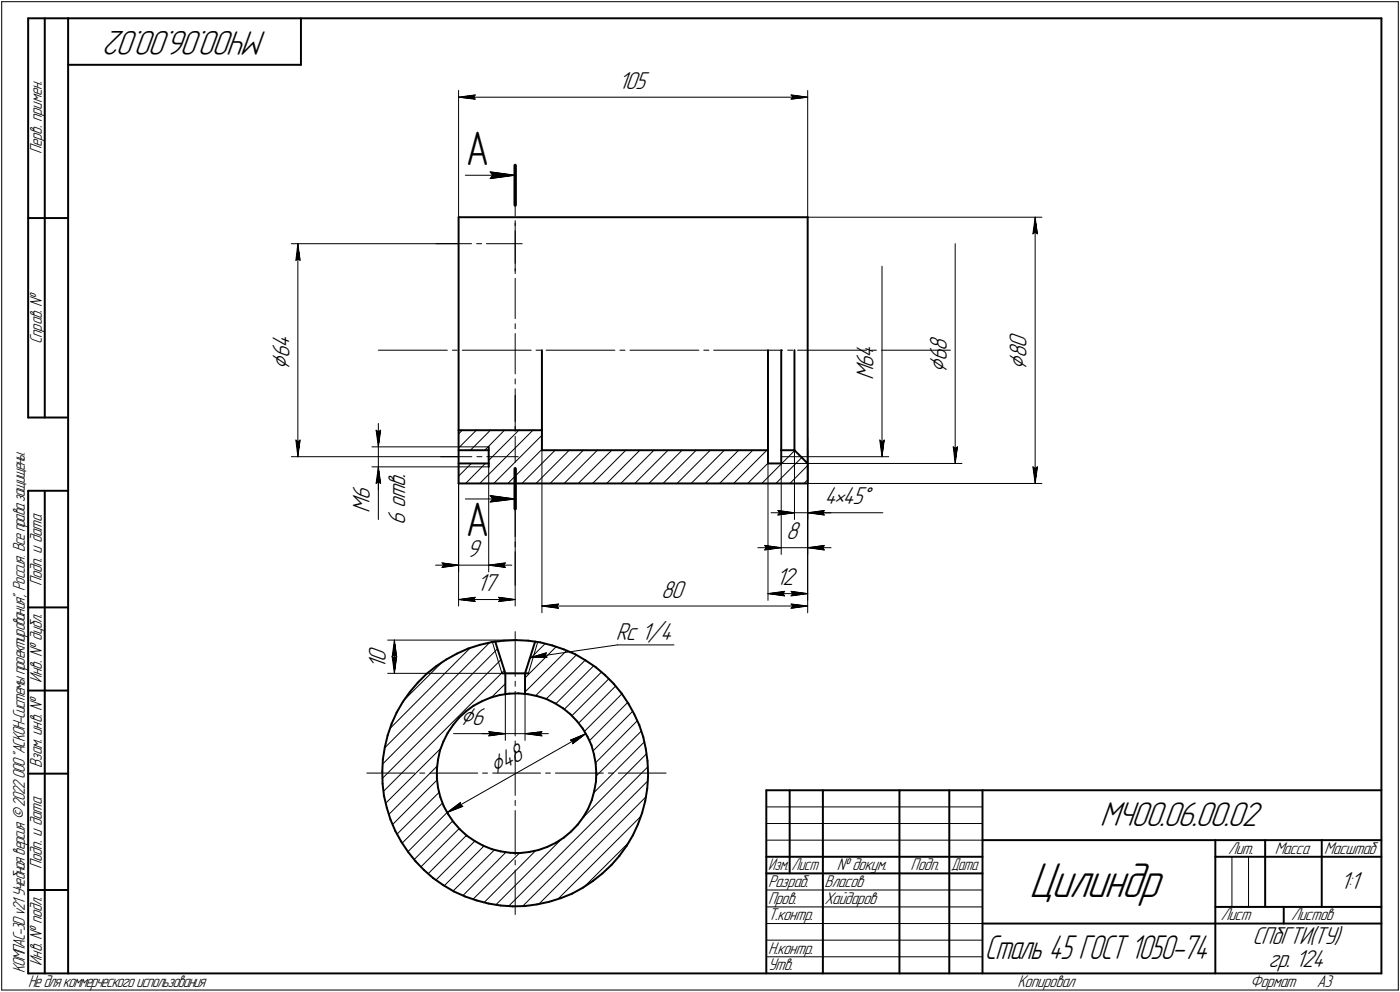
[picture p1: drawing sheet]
<svg xmlns="http://www.w3.org/2000/svg" width="421mm" height="298mm" viewBox="0 0 421 298" stroke-linecap="round" stroke-linejoin="round" font-family="sans-serif">
<g fill="none" stroke="#000" stroke-width=".3">
<path d="M.5 .5v297zM.5 .5h420zM420.5 .5v297zM137.9 29.2l5-.7zM137.9 29.2l5 .6zM137.9 29.2h105zM137.9 27.2v38.1zM142.4 29.2l.5 .6zM142.9 28.5l-.5 .7zM237.9 29.8l5-.6zM237.9 28.5l.5 .7zM237.9 28.5l5 .7z"/>
<path d="M238.4 29.2l-.5 .6zM242.9 27.2v38.1zM140 52.7h14.9zM147.4 53.7l7.5-1zM147.4 51.6l.8 1.1zM147.4 51.6l7.5 1.1zM148.2 52.7l-.8 1zM154.9 52.7v12.2zM87.6 73.2h50.3zM89 78.2l.6-.4zM89.6 73.2l.7 5zM89.6 77.8l.7 .4z"/>
<path d="M89.6 73.2l-.6 5zM89.6 73.2v64zM131.1 73.2h10.7zM143.3 73.2h1.6zM146.3 73.2h10.8zM154.9 69.3v12.1zM154.9 66.3v1.5zM154.9 67.1v12.1zM242.9 65.3h70.5zM287.3 73.2v66.1zM310.6 70.3l.7-.5zM311.3 65.3l.7 5z"/>
<path d="M311.3 69.8l.7 .5zM311.3 65.3l-.7 5zM311.3 65.3v80zM154.9 97.3v1.5zM154.9 83.7v12.1zM154.9 80.7v1.5zM265.3 80v57.2zM113.8 105.2h20.7zM136.1 105.2h1.4zM139 105.2h20.8zM154.9 118.8v7.9zM154.9 116.8v12.1z"/>
<path d="M154.9 113.9v1.5zM154.9 100.2v12.2zM161.2 105.2h1.5zM164.3 105.2h20.6zM186.4 105.2h1.6zM189.5 105.2h20.6zM211.7 105.2h1.5zM214.6 105.2h20.8zM236.9 105.2h1.5zM239.9 105.2h20.7zM262.1 105.2h1.5zM265.1 105.2h20.7z"/>
<path d="M87.6 137.2h50.3zM89 132.2l.6 5zM89 132.2l.6 .6zM89.6 132.8l.7-.6zM90.3 132.2l-.7 5zM111.8 134.3h26.1zM113.1 129.3l.7 .5zM113.1 129.3l.7 5zM113.8 129.8l.7-.5zM113.8 127.3v7zM113.8 134.3v6zM114.5 129.3l-.7 5z"/>
<path d="M132.5 137.2h9.4zM137.9 134.3h9.1zM137.9 134.6l5.4-5.3zM137.9 130.4l1.1-1.1zM141.5 135.3l6-6zM143.4 137.2h1.5zM146 139.3l-6 6zM146.4 137.2h9.5zM147 138.3l9-9zM147 139.3v32.6zM151.7 129.3l-5.9 6zM154.9 131.1v7.8z"/>
<path d="M154.9 128.1v1.5zM163 135.3v48.8zM231 137.2v43.2zM234.9 137.2h6.1zM234.9 139.3h54.4zM234.9 139.3v27.3zM238.9 135.3v20.8zM241 137.2h26.3zM242.9 139.9l-5.3 5.4zM242.9 131.6v52.5zM242.9 139.3v41.1zM242.9 139.3v27.3z"/>
<path d="M242.9 135.2v20.9zM264.6 132.2l.7 5zM264.6 132.2l.7 .6zM265.3 132.8l.6-.6zM265.9 132.2l-.6 5zM286.7 134.3l.6 5zM286.7 134.3l.6 .5zM287.3 134.8l.7-.5zM288 134.3l-.7 5zM111.8 140.3h26.1zM113.1 145.3l.7-.5zM113.8 140.3l-.7 5z"/>
<path d="M113.8 144.8l.7 .5zM113.8 140.3l.7 5zM113.8 140.3v6.9zM113.8 140.3v15.8zM137.9 140.3h9.1zM137.9 143.1l3.8-3.8zM137.9 145.3v36.8zM137.9 140.3v31.6zM140 149.9h14.9zM144.3 145.3l16-16zM147.4 150.9l7.5-1zM147.4 148.9l.8 1z"/>
<path d="M147.4 148.9l7.5 1zM148.2 149.9l-.8 1zM148.5 145.3l14.5-14.5zM152.7 145.3l10.3-10.3zM154.9 143.4v7.8zM154.9 140.5v1.4zM154.9 151.2v10.1zM154.9 145.3v36.8zM157 145.3l10-10zM161.2 145.3l10-10zM165.4 145.3l10-10zM169.7 145.3l10-10z"/>
<path d="M173.9 145.3l10.1-10zM178.2 145.3l10-10zM182.5 145.3l9.9-10zM186.7 145.3l10-10zM190.9 145.3l10-10zM195.2 145.3l9.9-10zM199.4 145.3l10-10zM203.6 145.3l10-10zM207.9 145.3l9.9-10zM212.1 145.3l10.1-10zM216.4 145.3l10-10zM220.6 145.3l10-10z"/>
<path d="M224.9 145.3l6.1-6.1zM229.1 145.3l9.9-9.9zM231.9 154.1h7zM233.3 145.3l7.8-7.8zM233.9 153.4l5 .7zM233.9 153.4l.5 .7zM233.9 154.8l5-.7zM234.4 154.1l-.5 .7zM238.9 154.1h4zM241.8 145.3l1.1-1.1zM242.9 145.3h70.5zM242.9 154.1l5 .7z"/>
<path d="M242.9 154.1l5-.7zM242.9 154.1h7zM242.9 154.1h22.6zM247.5 154.1l.4 .7zM247.9 153.4l-.4 .7zM310.6 140.3l.7 5zM310.6 140.3l.7 .5zM311.3 140.8l.7-.5zM312 140.3l-.7 5zM131 169.8h6.9zM132.9 169.2l5 .6zM132.9 169.2l.5 .6z"/>
<path d="M132.9 170.5l5-.7zM133.4 169.8l-.5 .7zM137.9 169.8h9.1zM142.9 179.5l-.5 .7zM147 169.8l5 .7zM147 169.8l5-.6zM147 169.8h6.9zM149.9 179.5l.6 .7zM149.9 179.5l5 .7zM151.5 169.8l.5 .7zM152 169.2l-.5 .6zM154.9 165.8v10.1z"/>
<path d="M154.9 162.8v1.5zM227.9 164.6h7zM230 163.9l4.9 .7zM230 163.9l.5 .7zM230 165.3l4.9-.7zM230.5 164.6l-.5 .7zM231 178.4l5-.7zM231 178.4l5 .7zM231 178.4h11.9zM234.9 164.6h8zM235.5 178.4l.5 .7zM236 177.7l-.5 .7z"/>
<path d="M237.9 179.1l5-.7zM237.9 177.7l.5 .7zM237.9 177.7l5 .7zM238.4 178.4l-.5 .7zM242.9 164.6l5 .7zM242.9 164.6l5-.7zM242.9 164.6h7zM247.5 164.6l.4 .7zM247.9 163.9l-.4 .7zM116.6 192.4h38.3zM117.9 197.4l.7 5zM117.9 197.4l.7 .5z"/>
<path d="M117.9 197.4l.7-.6zM118.6 197.9l.7-.5zM118.6 192.4l.7 5zM118.6 196.8l.7 .6zM118.6 192.4l-.7 5zM118.6 192.4v10zM119.3 197.4l-.7 5zM137.9 180.2l5-.7zM137.9 180.2l5 .6zM137.9 180.2h17zM141.5 194.6l-24.2 24.3zM142.4 180.2l.5 .6z"/>
<path d="M147.3 193l-31.6 31.8zM148.1 193l2.9 9.4zM149.6 195l-34.5 34.6zM149.9 180.8l5-.6zM150.5 180.2l-.6 .6zM154.9 189.8v13.5zM159.3 198.1l4.7-4.7zM159.4 197.6l4.9-1.4zM159.4 197.6l5.1-.1zM159.4 197.6l26.3-3.8zM161.7 193l-2.8 9.4zM163 182.1l5-.6z"/>
<path d="M163 182.1l5 .7zM163 182.1h79.9zM163.9 196.9l.6 .6zM164.3 196.2l-.4 .7zM167.5 182.1l.5 .7zM168 181.5l-.5 .6zM185.7 193.8h17zM237.9 182.8l5-.7zM237.9 181.5l.5 .6zM237.9 181.5l5 .6zM238.4 182.1l-.5 .7zM116.6 202.4h38.3z"/>
<path d="M121.4 210.5l11.7-11.6zM147 219.9l5 .6zM147 219.9l.4 .6zM147.8 209.5l4.2-4zM152 208.4v14.1zM154.9 204.7v1.5zM154.9 207.8v13.3zM157.9 207.9l12.5-12.4zM157.9 203.7l9.4-9.4zM157.9 208.4v14.1zM161.1 209l12.2-12.2zM163 219.9l-.5 .6z"/>
<path d="M164.3 210.1l11.7-11.7zM167.1 211.5l11.5-11.4zM169.8 213.1l11.1-11.2zM172 215.1l11.1-11.1zM174.1 217.3l11.1-11.1zM175.8 219.8l11.2-11.3zM188.8 211.1l-11.5 11.5zM191.7 216.6l-12.5 12.6zM110.3 232.3h14.4zM115 233.9l35.6-35.6zM115.3 237.8l36.3-36.3zM126.2 232.3h1.6z"/>
<path d="M129.3 232.3h14.4zM136.4 220.5h15.6zM144.9 220.5h7.1zM145.1 232.3h1.5zM147 221.1l5-.6zM147.4 220.5l-.4 .6zM148.2 232.3h14.4zM152 220.5h5.9zM154.9 222.7v1.4zM154.9 225.6v13.4zM157.9 220.5l5.1 .6zM157.9 220.5l5.1-.6z"/>
<path d="M157.9 220.5h7zM162.5 220.5l.5 .6zM164.1 232.3h1.4zM167 232.3h14.4zM171.5 222.4l.8 .4zM171.5 222.4l4.7-1.9zM172.2 223.5l4-3zM172.3 222.8l-.1 .7zM178.4 225.6l11.9-11.9zM179.3 233.2l13.6-13.5zM183 232.3h1.5zM185.9 232.3h14.4z"/>
<path d="M193.8 222.9l-15.2 15.3zM194.5 226.5l-19.2 19.3zM116 241.4l16.6-16.5zM116.9 244.8l14.6-14.6zM118 247.8l13.4-13.4zM119.4 250.7l12.7-12.6zM120.9 253.4l12.2-12.1zM122.7 255.9l11.8-11.7zM124.5 258.3l11.6-11.6zM134.5 244.2l4-3.1zM134.5 244.2l4.7-1.9zM134.5 244.2l41.7-23.7z"/>
<path d="M138.4 242l.8 .3zM138.5 241.1l-.1 .9zM152.1 256.1l-12.9 13.1zM154.9 240.5v1.6zM154.9 243.6v13.4zM154.9 258.5v1.4zM161.1 255.6l-15.6 15.7zM230.5 247.5h65zM230.5 252.5h65zM230.5 242.5h65zM370.5 257.5v15zM375.5 257.5v15z"/>
<path d="M126.6 260.5l11.5-11.5zM128.8 262.6l11.5-11.6zM131.1 264.5l11.6-11.7zM133.6 266.2l11.9-11.9zM136.3 267.7l12.4-12.3zM142.2 270.3l14-13.9zM149.1 271.9l19.7-19.7zM153 272.3l41.9-41.9zM154.9 261.5v13.3zM157.2 272.3l37.7-37.7zM162.1 271.7l32.2-32.3zM167.7 270.3l25.2-25.1z"/>
<path d="M175.7 266.5l13.4-13.3zM230.5 267.5h65zM230.5 272.5h65zM230.5 277.5h65zM.5 297.5h420zM230.5 282.5h65zM230.5 287.5h65z"/>
</g>
<g fill="none" stroke="#000" stroke-width=".59">
<path d="M8.5 5.5v120zM8.5 5.5h12zM13.5 5.5v120zM20.5 5.5v287zM20.5 5.5h395zM20.5 19.5h70zM90.5 5.5v14zM415.5 5.5v287zM8.5 65.5h12zM137.9 65.3h105zM137.9 65.3v80zM242.9 65.3v80z"/>
<path d="M163 105.2v24.1zM231 105.2v30.1zM234.9 105.2v30.1zM238.9 105.2v30.1zM8.5 125.5h12zM137.9 129.3h25.1zM137.9 135.3h9.1zM137.9 139.3h9.1zM147 134.3v6zM163 129.3v6zM163 135.3h68zM231 135.3v4z"/>
<path d="M231 139.3h3.9zM234.9 135.3v4zM234.9 135.3h4zM238.9 135.3l4 4zM8.5 147.5v145zM8.5 147.5h12zM13.5 147.5v145zM137.9 145.3h105zM8.5 182.5h12zM134.2 198.2l3.2-1.8zM137.4 196.4l3.4-1.5zM140.8 194.9l3.5-1.1z"/>
<path d="M144.3 193.8l3.6-.8zM147.9 193l3.7-.5zM148.9 192.8l3.1 9.6zM151.6 192.5l3.6-.1zM155.2 192.4l3.6 .1zM158.8 192.5l3.7 .5zM161 192.8l-3.1 9.6zM162.5 193l3.6 1zM166.1 194l3.5 1.2zM169.6 195.2l3.4 1.4zM173 196.6l3.1 1.9zM176.1 198.5l3.1 2z"/>
<path d="M8.5 207.5h12zM117.8 217.5l-1.2 3.5zM119.3 214.1l-1.5 3.4zM121.2 210.9l-1.9 3.2zM123.3 207.9l-2.1 3zM125.6 205.1l-2.3 2.8zM128.3 202.5l2.8-2.3zM128.3 202.5l-2.7 2.6zM131.1 200.2l3.1-2zM136.2 217.9l-1.6 2.4zM138 215.7l2.1-1.9zM138 215.7l-1.8 2.2z"/>
<path d="M140.1 213.8l2.3-1.7zM142.4 212.1l2.5-1.4zM144.9 210.7l2.7-1.1zM147.6 209.6l2.7-.7zM150.3 208.9l2.9-.5zM151 202.4h7.9zM152 202.4v6.2zM153.2 208.4h2.8zM156 208.4l2.8 .2zM157.9 202.4v6.1zM158.8 208.6l2.8 .6zM161.6 209.2l2.7 .9z"/>
<path d="M164.3 210.1l2.6 1.2zM166.9 211.3l2.4 1.6zM169.3 212.9l2.2 1.7zM171.5 214.6l2 2.1zM173.5 216.7l1.8 2.2zM175.3 218.9l1.4 2.5zM179.2 200.5l2.7 2.4zM181.9 202.9l2.7 2.6zM184.6 205.5l2.3 2.9zM186.9 208.4l2.1 3zM189 211.4l1.8 3.2zM190.8 214.6l1.5 3.3z"/>
<path d="M192.3 217.9l1.2 3.6zM8.5 232.5h12zM115 231.8l.1 3.7zM115.1 235.5l.4 3.7zM115.1 228.2l-.1 3.6zM115.5 239.2l.8 3.5zM115.7 224.5l-.6 3.7zM116.6 221l-.9 3.5zM131.4 231.1v2.8zM131.4 233.9l.3 2.8zM131.7 228.3l-.3 2.8zM131.7 236.7l.7 2.8z"/>
<path d="M132.3 225.5l-.6 2.8zM132.4 239.5l1 2.7zM133.3 222.8l-1 2.7zM134.6 220.3l-1.3 2.5zM176.7 221.4l1.2 2.5zM177.9 223.9l.7 2.8zM178.6 226.7l.6 2.8zM178.7 237.7l-.7 2.8zM179.2 229.5l.1 2.8zM179.2 234.9l-.5 2.8zM179.3 232.3l-.1 2.6zM193.5 221.5l.7 3.5z"/>
<path d="M194.2 225l.5 3.7zM194.6 237.1l-.5 3.6zM194.7 228.7l.2 3.6zM194.9 233.3l-.3 3.8zM194.9 232.3v1zM230.5 237.5h185zM230.5 237.5v55zM237.5 237.5v25zM247.5 237.5v55zM270.5 237.5v55zM285.5 237.5v55zM295.5 237.5v55z"/>
<path d="M116.3 242.7l1.1 3.6zM117.4 246.3l1.5 3.4zM118.9 249.7l1.7 3.2zM120.6 252.9l2.1 3zM122.7 255.9l2.3 2.9zM125 258.8l2.5 2.7zM133.4 242.2l1.4 2.5zM134.8 244.7l1.6 2.4zM136.4 247.1l1.9 2.1zM138.3 249.2l2.1 1.9zM140.4 251.1l2.3 1.6zM142.7 252.7l2.5 1.4z"/>
<path d="M145.2 254.1l2.7 1.1zM147.9 255.2l2.7 .7zM150.6 255.9l2.9 .4zM153.5 256.3l2.8 .1zM156.3 256.4l2.9-.4zM159.2 256l2.8-.6zM162 255.4l2.6-.9zM164.6 254.5l2.6-1.3zM167.2 253.2l2.4-1.5zM169.6 251.7l2.2-1.8zM173.7 247.8l-1.9 2.1zM175.4 245.5l-1.7 2.3z"/>
<path d="M176.9 243.1l-1.5 2.4zM178 240.5l-1.1 2.6zM186.3 257.2l-2.4 2.7zM188.5 254.2l-2.2 3zM190.3 251l-1.8 3.2zM191.9 247.7l-1.6 3.3zM193.1 244.3l-1.2 3.4zM194.1 240.7l-1 3.6zM230.5 257.5h65zM295.5 252.5h120zM365.5 252.5v40zM365.5 257.5h15z"/>
<path d="M380.5 252.5v20zM380.5 257.5h35zM397.5 252.5v20zM8.5 267.5h12zM127.5 261.5l2.8 2.4zM130.3 263.9l3 2.1zM133.3 266l3.2 1.9zM136.5 267.9l3.4 1.5zM139.9 269.4l3.4 1.2zM143.3 270.6l3.6 .9zM146.9 271.5l3.6 .6zM150.5 272.1l3.7 .3z"/>
<path d="M154.2 272.4l3.6-.1zM157.8 272.3l3.7-.5zM161.5 271.8l3.6-.8zM165.1 271l3.6-1.1zM168.7 269.9l3.3-1.3zM172 268.6l3.3-1.8zM175.3 266.8l3-2zM178.3 264.8l2.9-2.3zM181.2 262.5l2.7-2.6zM230.5 262.5h65zM295.5 277.5h70zM365.5 277.5h50z"/>
<path d="M365.5 272.5h50zM386.1 272.5v5zM8.5 292.5h12zM20.5 292.5h395z"/>
</g>
<g fill="#000" stroke="#000" stroke-width=".3">
<path d="M137.9 29.2h4.5zM138.7 29.3h3.8zM139.4 29.4h3.2zM140.1 29.5h2.6zM140.8 29.5h1.9zM141.6 29.6h1.2zM142.2 29.7h.7z"/>
<path d="M142.3 28.6h.6zM141.7 28.7h1.1zM141.1 28.8h1.6zM140.5 28.9h2.2zM139.9 29h2.8zM139.2 29h3.4zM138.6 29.1h3.9z"/>
<path d="M238 28.6h.6zM238.1 28.7h1.1zM238.2 28.8h1.7zM238.2 28.9h2.3zM238.3 29h2.7zM238.3 29h3.4zM238.4 29.1h3.9z"/>
<path d="M238.4 29.2h4.5zM238.4 29.3h3.8zM238.3 29.4h3.3zM238.3 29.5h2.5zM238.2 29.5h1.9zM238.1 29.6h1.3zM238 29.7h.7z"/>
<path d="M147.5 51.7h.6zM147.6 51.8h1.1zM147.7 51.9h1.7zM147.7 52h2.2zM147.7 52.1h2.9zM147.8 52.2h3.4zM147.9 52.2h3.9zM147.9 52.3h4.6zM148 52.4h5.1zM148.1 52.5h5.7zM148.2 52.6h6.1z"/>
<path d="M148.2 52.7h6.7zM148.2 52.7h6.1zM148.1 52.8h5.7zM148 52.9h5.1zM147.9 53h4.6zM147.9 53.1h3.9zM147.8 53.2h3.4zM147.7 53.3h2.9zM147.7 53.3h2.2zM147.7 53.4h1.7zM147.6 53.5h1.1zM147.5 53.6h.6z"/>
<path d="M89.4 74.7h.2zM89.4 74.8h.2zM89.4 74.8h.2zM89.4 74.9h.2zM89.4 75h.2zM89.4 75.1h.2zM89.4 75.2h.2zM89.4 75.3h.2zM89.4 75.4h.2zM89.3 75.4h.3zM89.3 75.5h.3zM89.3 75.6h.3zM89.3 75.7h.3zM89.3 75.8h.3zM89.3 75.9h.3zM89.3 75.9h.3zM89.3 76h.3zM89.2 76.1h.4zM89.2 76.2h.4zM89.2 76.3h.4zM89.2 76.4h.4zM89.2 76.5h.4zM89.2 76.5h.4zM89.2 76.6h.4zM89.2 76.7h.4zM89.2 76.8h.4zM89.2 76.9h.4zM89.2 77h.4zM89.2 77h.4zM89.2 77.1h.4zM89.2 77.2h.4zM89.2 77.3h.4zM89.2 77.4h.4zM89.2 77.5h.4zM89.1 77.6h.5zM89.1 77.6h.5zM89.1 77.7h.5zM89.1 77.8h.5zM89.1 77.9h.4zM89.1 78h.3zM89.1 78.1h.1z"/>
<path d="M89.6 73.9h.1zM89.6 74h.1zM89.6 74.1h.1zM89.6 74.2h.1zM89.6 74.3h.1zM89.6 74.3h.1zM89.6 74.4h.1zM89.6 74.5h.2zM89.6 74.6h.2zM89.6 74.7h.2zM89.6 74.8h.2zM89.6 74.8h.2zM89.6 74.9h.2zM89.6 75h.2zM89.6 75.1h.2zM89.6 75.2h.3zM89.6 75.3h.3zM89.6 75.4h.3zM89.6 75.4h.3zM89.6 75.5h.3zM89.6 75.6h.3zM89.6 75.7h.3zM89.6 75.8h.4zM89.6 75.9h.4zM89.6 75.9h.4zM89.6 76h.4zM89.6 76.1h.4zM89.6 76.2h.4zM89.6 76.3h.4zM89.6 76.4h.5zM89.6 76.5h.5zM89.6 76.5h.5zM89.6 76.6h.5zM89.6 76.7h.5zM89.6 76.8h.5zM89.6 76.9h.5zM89.6 77h.5zM89.6 77h.6zM89.6 77.1h.6zM89.6 77.2h.6zM89.6 77.3h.6zM89.6 77.4h.6zM89.6 77.5h.6zM89.6 77.6h.6zM89.6 77.6h.7zM89.6 77.7h.7zM89.6 77.8h.7zM89.7 77.9h.6zM89.9 78h.4zM90 78.1h.3z"/>
<path d="M311.1 66.5h.2zM311.1 66.6h.2zM311.1 66.7h.2zM311.1 66.8h.2zM311.1 66.9h.2zM311.1 67h.2zM311.1 67.1h.2zM311.1 67.1h.2zM311.1 67.2h.2zM311.1 67.3h.2zM311.1 67.4h.2zM311.1 67.5h.2zM311.1 67.6h.2zM311.1 67.6h.2zM311.1 67.7h.2zM311 67.8h.3zM311 67.9h.3zM311 68h.3zM311 68.1h.3zM311 68.2h.3zM311 68.2h.3zM311 68.3h.3zM310.9 68.4h.4zM310.9 68.5h.4zM310.9 68.6h.4zM310.9 68.7h.4zM310.9 68.7h.4zM310.9 68.8h.4zM310.9 68.9h.4zM310.9 69h.4zM310.8 69.1h.5zM310.8 69.2h.5zM310.8 69.3h.5zM310.8 69.3h.5zM310.8 69.4h.5zM310.8 69.5h.5zM310.8 69.6h.5zM310.7 69.7h.6zM310.7 69.8h.6zM310.7 69.8h.5zM310.7 69.9h.4zM310.7 70h.3zM310.7 70.1h.2z"/>
<path d="M311.3 66h.2zM311.3 66h.2zM311.3 66.1h.2zM311.3 66.2h.2zM311.3 66.3h.2zM311.3 66.4h.2zM311.3 66.5h.2zM311.3 66.5h.3zM311.3 66.6h.3zM311.3 66.7h.3zM311.3 66.8h.3zM311.3 66.9h.3zM311.3 67h.3zM311.3 67.1h.3zM311.3 67.1h.3zM311.3 67.2h.4zM311.3 67.3h.4zM311.3 67.4h.4zM311.3 67.5h.4zM311.3 67.6h.4zM311.3 67.6h.4zM311.3 67.7h.4zM311.3 67.8h.4zM311.3 67.9h.4zM311.3 68h.4zM311.3 68.1h.4zM311.3 68.2h.4zM311.3 68.2h.4zM311.3 68.3h.4zM311.3 68.4h.5zM311.3 68.5h.5zM311.3 68.6h.5zM311.3 68.7h.5zM311.3 68.7h.5zM311.3 68.8h.5zM311.3 68.9h.5zM311.3 69h.5zM311.3 69.1h.6zM311.3 69.2h.6zM311.3 69.3h.6zM311.3 69.3h.6zM311.3 69.4h.6zM311.3 69.5h.6zM311.3 69.6h.6zM311.3 69.7h.7zM311.3 69.8h.7zM311.5 69.8h.5zM311.6 69.9h.4zM311.7 70h.3zM311.8 70.1h.2z"/>
<path d="M89.1 132.4h.1zM89.1 132.5h.2zM89.1 132.6h.3zM89.1 132.7h.4zM89.1 132.8h.5zM89.1 132.8h.5zM89.1 132.9h.5zM89.2 133h.4zM89.2 133.1h.4zM89.2 133.2h.4zM89.2 133.3h.4zM89.2 133.3h.4zM89.2 133.4h.4zM89.2 133.5h.4zM89.2 133.6h.4zM89.2 133.7h.4zM89.2 133.8h.4zM89.2 133.9h.4zM89.2 133.9h.4zM89.2 134h.4zM89.2 134.1h.4zM89.2 134.2h.4zM89.2 134.3h.4zM89.2 134.4h.4zM89.3 134.5h.3zM89.3 134.5h.3zM89.3 134.6h.3zM89.3 134.7h.3zM89.3 134.8h.3zM89.3 134.9h.3zM89.3 135h.3zM89.3 135h.3zM89.4 135.1h.2zM89.4 135.2h.2zM89.4 135.3h.2zM89.4 135.4h.2zM89.4 135.5h.2zM89.4 135.6h.2zM89.4 135.6h.2zM89.4 135.7h.2zM89.4 135.8h.2z"/>
<path d="M90.1 132.4h.2zM89.9 132.5h.4zM89.8 132.6h.5zM89.7 132.7h.6zM89.6 132.8h.7zM89.6 132.8h.7zM89.6 132.9h.6zM89.6 133h.6zM89.6 133.1h.6zM89.6 133.2h.6zM89.6 133.3h.6zM89.6 133.3h.6zM89.6 133.4h.6zM89.6 133.5h.5zM89.6 133.6h.5zM89.6 133.7h.5zM89.6 133.8h.5zM89.6 133.9h.5zM89.6 133.9h.5zM89.6 134h.5zM89.6 134.1h.5zM89.6 134.2h.4zM89.6 134.3h.4zM89.6 134.4h.4zM89.6 134.5h.4zM89.6 134.5h.4zM89.6 134.6h.4zM89.6 134.7h.4zM89.6 134.8h.3zM89.6 134.9h.3zM89.6 135h.3zM89.6 135h.3zM89.6 135.1h.3zM89.6 135.2h.3zM89.6 135.3h.3zM89.6 135.4h.2zM89.6 135.5h.2zM89.6 135.6h.2zM89.6 135.6h.2zM89.6 135.7h.2zM89.6 135.8h.2zM89.6 135.9h.2zM89.6 136h.2zM89.6 136.1h.1zM89.6 136.1h.1zM89.6 136.2h.1zM89.6 136.3h.1zM89.6 136.4h.1zM89.6 136.5h.1zM89.6 136.6h.1z"/>
<path d="M113.2 129.5h.2zM113.2 129.5h.3zM113.2 129.6h.4zM113.2 129.7h.5zM113.2 129.8h.6zM113.2 129.9h.6zM113.3 130h.5zM113.3 130h.5zM113.3 130.1h.5zM113.3 130.2h.5zM113.3 130.3h.5zM113.3 130.4h.5zM113.3 130.5h.5zM113.4 130.6h.4zM113.4 130.6h.4zM113.4 130.7h.4zM113.4 130.8h.4zM113.4 130.9h.4zM113.4 131h.4zM113.4 131.1h.4zM113.4 131.1h.4zM113.5 131.2h.3zM113.5 131.3h.3zM113.5 131.4h.3zM113.5 131.5h.3zM113.5 131.6h.3zM113.5 131.7h.3zM113.5 131.7h.3zM113.5 131.8h.3zM113.5 131.9h.3zM113.5 132h.3zM113.5 132.1h.3zM113.5 132.2h.3zM113.5 132.2h.3zM113.5 132.3h.3zM113.6 132.4h.2zM113.6 132.5h.2zM113.6 132.6h.2zM113.6 132.7h.2zM113.6 132.8h.2zM113.6 132.8h.2zM113.6 132.9h.2zM113.6 133h.2z"/>
<path d="M114.3 129.5h.2zM114.1 129.5h.4zM114 129.6h.5zM114 129.7h.5zM113.8 129.8h.7zM113.8 129.9h.7zM113.8 130h.6zM113.8 130h.6zM113.8 130.1h.6zM113.8 130.2h.6zM113.8 130.3h.6zM113.8 130.4h.6zM113.8 130.5h.6zM113.8 130.6h.5zM113.8 130.6h.5zM113.8 130.7h.5zM113.8 130.8h.5zM113.8 130.9h.5zM113.8 131h.5zM113.8 131.1h.5zM113.8 131.1h.5zM113.8 131.2h.4zM113.8 131.3h.4zM113.8 131.4h.4zM113.8 131.5h.4zM113.8 131.6h.4zM113.8 131.7h.4zM113.8 131.7h.4zM113.8 131.8h.3zM113.8 131.9h.3zM113.8 132h.3zM113.8 132.1h.3zM113.8 132.2h.3zM113.8 132.2h.3zM113.8 132.3h.3zM113.8 132.4h.2zM113.8 132.5h.2zM113.8 132.6h.2zM113.8 132.7h.2zM113.8 132.8h.2zM113.8 132.8h.2zM113.8 132.9h.2zM113.8 133h.2zM113.8 133.1h.2zM113.8 133.2h.2zM113.8 133.3h.2zM113.8 133.3h.2zM113.8 133.4h.2zM113.8 133.5h.2zM113.8 133.6h.2z"/>
<path d="M264.7 132.4h.1zM264.7 132.5h.2zM264.7 132.6h.4zM264.7 132.7h.5zM264.7 132.8h.6zM264.7 132.8h.6zM264.8 132.9h.5zM264.8 133h.5zM264.8 133.1h.5zM264.8 133.2h.5zM264.8 133.3h.5zM264.8 133.3h.5zM264.8 133.4h.5zM264.8 133.5h.5zM264.8 133.6h.5zM264.8 133.7h.5zM264.8 133.8h.5zM264.8 133.9h.5zM264.8 133.9h.5zM264.8 134h.5zM264.8 134.1h.5zM264.9 134.2h.4zM264.9 134.3h.4zM264.9 134.4h.4zM264.9 134.5h.4zM264.9 134.5h.4zM264.9 134.6h.4zM264.9 134.7h.4zM265 134.8h.3zM265 134.9h.3zM265 135h.3zM265 135h.3zM265 135.1h.3zM265 135.2h.3zM265 135.3h.3zM265.1 135.4h.2zM265.1 135.5h.2zM265.1 135.6h.2zM265.1 135.6h.2zM265.1 135.7h.2zM265.1 135.8h.2zM265.1 135.9h.2zM265.1 136h.2z"/>
<path d="M265.8 132.4h.1zM265.6 132.5h.3zM265.5 132.6h.4zM265.4 132.7h.5zM265.3 132.8h.6zM265.3 132.8h.6zM265.3 132.9h.6zM265.3 133h.6zM265.3 133.1h.6zM265.3 133.2h.6zM265.3 133.3h.6zM265.3 133.3h.6zM265.3 133.4h.6zM265.3 133.5h.5zM265.3 133.6h.5zM265.3 133.7h.5zM265.3 133.8h.5zM265.3 133.9h.5zM265.3 133.9h.5zM265.3 134h.5zM265.3 134.1h.5zM265.3 134.2h.4zM265.3 134.3h.4zM265.3 134.4h.4zM265.3 134.5h.4zM265.3 134.5h.4zM265.3 134.6h.4zM265.3 134.7h.4zM265.3 134.8h.3zM265.3 134.9h.3zM265.3 135h.3zM265.3 135h.3zM265.3 135.1h.3zM265.3 135.2h.3zM265.3 135.3h.3zM265.3 135.4h.2zM265.3 135.5h.2zM265.3 135.6h.2zM265.3 135.6h.2zM265.3 135.7h.2zM265.3 135.8h.2zM265.3 135.9h.2zM265.3 136h.2zM265.3 136.1h.1zM265.3 136.1h.1zM265.3 136.2h.1zM265.3 136.3h.1zM265.3 136.4h.1zM265.3 136.5h.1zM265.3 136.6h.1z"/>
<path d="M286.8 134.5h.1zM286.8 134.5h.2zM286.8 134.6h.3zM286.8 134.7h.4zM286.8 134.8h.5zM286.8 134.9h.5zM286.8 135h.5zM286.9 135h.4zM286.9 135.1h.4zM286.9 135.2h.4zM286.9 135.3h.4zM286.9 135.4h.4zM286.9 135.5h.4zM286.9 135.6h.4zM286.9 135.6h.4zM286.9 135.7h.4zM286.9 135.8h.4zM286.9 135.9h.4zM286.9 136h.4zM286.9 136.1h.4zM286.9 136.1h.4zM286.9 136.2h.4zM286.9 136.3h.4zM286.9 136.4h.4zM287 136.5h.3zM287 136.6h.3zM287 136.7h.3zM287 136.7h.3zM287 136.8h.3zM287 136.9h.3zM287 137h.3zM287 137.1h.3zM287.1 137.2h.2zM287.1 137.2h.2zM287.1 137.3h.2zM287.1 137.4h.2zM287.1 137.5h.2zM287.1 137.6h.2zM287.1 137.7h.2zM287.1 137.8h.2zM287.1 137.8h.2z"/>
<path d="M287.8 134.5h.2zM287.6 134.5h.4zM287.5 134.6h.5zM287.4 134.7h.6zM287.3 134.8h.7zM287.3 134.9h.7zM287.3 135h.6zM287.3 135h.6zM287.3 135.1h.6zM287.3 135.2h.6zM287.3 135.3h.6zM287.3 135.4h.6zM287.3 135.5h.6zM287.3 135.6h.5zM287.3 135.6h.5zM287.3 135.7h.5zM287.3 135.8h.5zM287.3 135.9h.5zM287.3 136h.5zM287.3 136.1h.5zM287.3 136.1h.5zM287.3 136.2h.4zM287.3 136.3h.4zM287.3 136.4h.4zM287.3 136.5h.4zM287.3 136.6h.4zM287.3 136.7h.4zM287.3 136.7h.4zM287.3 136.8h.3zM287.3 136.9h.3zM287.3 137h.3zM287.3 137.1h.3zM287.3 137.2h.3zM287.3 137.2h.3zM287.3 137.3h.3zM287.3 137.4h.2zM287.3 137.5h.2zM287.3 137.6h.2zM287.3 137.7h.2zM287.3 137.8h.2zM287.3 137.8h.2zM287.3 137.9h.2zM287.3 138h.2zM287.3 138.1h.1zM287.3 138.2h.1zM287.3 138.3h.1zM287.3 138.3h.1zM287.3 138.4h.1zM287.3 138.5h.1zM287.3 138.6h.1z"/>
<path d="M113.6 141.6h.2zM113.6 141.6h.2zM113.6 141.7h.2zM113.6 141.8h.2zM113.6 141.9h.2zM113.6 142h.2zM113.6 142.1h.2zM113.6 142.2h.2zM113.5 142.2h.3zM113.5 142.3h.3zM113.5 142.4h.3zM113.5 142.5h.3zM113.5 142.6h.3zM113.5 142.7h.3zM113.5 142.7h.3zM113.5 142.8h.3zM113.5 142.9h.3zM113.5 143h.3zM113.5 143.1h.3zM113.5 143.2h.3zM113.5 143.3h.3zM113.5 143.3h.3zM113.4 143.4h.4zM113.4 143.5h.4zM113.4 143.6h.4zM113.4 143.7h.4zM113.4 143.8h.4zM113.4 143.8h.4zM113.4 143.9h.4zM113.4 144h.4zM113.3 144.1h.5zM113.3 144.2h.5zM113.3 144.3h.5zM113.3 144.4h.5zM113.3 144.4h.5zM113.3 144.5h.5zM113.3 144.6h.5zM113.2 144.7h.6zM113.2 144.8h.6zM113.2 144.9h.5zM113.2 144.9h.4zM113.2 145h.3zM113.2 145.1h.2z"/>
<path d="M113.8 141h.2zM113.8 141.1h.2zM113.8 141.1h.2zM113.8 141.2h.2zM113.8 141.3h.2zM113.8 141.4h.2zM113.8 141.5h.2zM113.8 141.6h.2zM113.8 141.6h.2zM113.8 141.7h.2zM113.8 141.8h.2zM113.8 141.9h.2zM113.8 142h.2zM113.8 142.1h.2zM113.8 142.2h.2zM113.8 142.2h.3zM113.8 142.3h.3zM113.8 142.4h.3zM113.8 142.5h.3zM113.8 142.6h.3zM113.8 142.7h.3zM113.8 142.7h.3zM113.8 142.8h.4zM113.8 142.9h.4zM113.8 143h.4zM113.8 143.1h.4zM113.8 143.2h.4zM113.8 143.3h.4zM113.8 143.3h.4zM113.8 143.4h.5zM113.8 143.5h.5zM113.8 143.6h.5zM113.8 143.7h.5zM113.8 143.8h.5zM113.8 143.8h.5zM113.8 143.9h.5zM113.8 144h.5zM113.8 144.1h.6zM113.8 144.2h.6zM113.8 144.3h.6zM113.8 144.4h.6zM113.8 144.4h.6zM113.8 144.5h.6zM113.8 144.6h.6zM113.8 144.7h.7zM113.8 144.8h.7zM114 144.9h.5zM114 144.9h.5zM114.1 145h.4zM114.3 145.1h.2z"/>
<path d="M147.5 149h.6zM147.6 149.1h1.1zM147.7 149.2h1.7zM147.7 149.3h2.2zM147.7 149.4h2.9zM147.8 149.4h3.4zM147.9 149.5h3.9zM147.9 149.6h4.6zM148 149.7h5.1zM148.1 149.8h5.7zM148.2 149.9h6.1z"/>
<path d="M148.2 149.9h6.7zM148.2 150h6.1zM148.1 150.1h5.5zM148 150.2h4.9zM147.9 150.3h4.3zM147.8 150.4h3.8zM147.8 150.5h3.1zM147.7 150.5h2.5zM147.7 150.6h1.8zM147.6 150.7h1.2zM147.5 150.8h.7z"/>
<path d="M234 153.5h.6zM234.1 153.6h1.1zM234.2 153.7h1.7zM234.2 153.8h2.3zM234.3 153.8h2.8zM234.4 153.9h3.3zM234.4 154h3.9z"/>
<path d="M234.4 154.1h4.5zM234.4 154.2h3.9zM234.4 154.3h3.3zM234.3 154.3h2.8zM234.2 154.4h2.3zM234.2 154.5h1.7zM234.1 154.6h1.1zM234 154.7h.6z"/>
<path d="M242.9 154.1h4.6zM243.6 154.2h4zM244.2 154.3h3.4zM244.9 154.3h2.7zM245.4 154.4h2.3zM246 154.5h1.8zM246.7 154.6h1.1zM247.3 154.7h.6z"/>
<path d="M247.3 153.5h.6zM246.7 153.6h1.1zM246 153.7h1.8zM245.4 153.8h2.3zM244.9 153.8h2.7zM244.2 153.9h3.4zM243.6 154h4z"/>
<path d="M310.7 140.5h.2zM310.7 140.5h.3zM310.7 140.6h.4zM310.7 140.7h.5zM310.7 140.8h.6zM310.7 140.9h.6zM310.8 141h.5zM310.8 141.1h.5zM310.8 141.1h.5zM310.8 141.2h.5zM310.8 141.3h.5zM310.8 141.4h.5zM310.8 141.5h.5zM310.9 141.6h.4zM310.9 141.6h.4zM310.9 141.7h.4zM310.9 141.8h.4zM310.9 141.9h.4zM310.9 142h.4zM310.9 142.1h.4zM310.9 142.2h.4zM311 142.2h.3zM311 142.3h.3zM311 142.4h.3zM311 142.5h.3zM311 142.6h.3zM311 142.7h.3zM311 142.7h.3zM311.1 142.8h.2zM311.1 142.9h.2zM311.1 143h.2zM311.1 143.1h.2zM311.1 143.2h.2zM311.1 143.3h.2zM311.1 143.3h.2zM311.1 143.4h.2zM311.1 143.5h.2zM311.1 143.6h.2zM311.1 143.7h.2zM311.1 143.8h.2zM311.1 143.8h.2zM311.1 143.9h.2zM311.1 144h.2z"/>
<path d="M311.8 140.5h.2zM311.7 140.5h.3zM311.6 140.6h.4zM311.5 140.7h.5zM311.3 140.8h.7zM311.3 140.9h.7zM311.3 141h.6zM311.3 141.1h.6zM311.3 141.1h.6zM311.3 141.2h.6zM311.3 141.3h.6zM311.3 141.4h.6zM311.3 141.5h.6zM311.3 141.6h.5zM311.3 141.6h.5zM311.3 141.7h.5zM311.3 141.8h.5zM311.3 141.9h.5zM311.3 142h.5zM311.3 142.1h.5zM311.3 142.2h.5zM311.3 142.2h.4zM311.3 142.3h.4zM311.3 142.4h.4zM311.3 142.5h.4zM311.3 142.6h.4zM311.3 142.7h.4zM311.3 142.7h.4zM311.3 142.8h.4zM311.3 142.9h.4zM311.3 143h.4zM311.3 143.1h.4zM311.3 143.2h.4zM311.3 143.3h.4zM311.3 143.3h.4zM311.3 143.4h.3zM311.3 143.5h.3zM311.3 143.6h.3zM311.3 143.7h.3zM311.3 143.8h.3zM311.3 143.8h.3zM311.3 143.9h.3zM311.3 144h.3zM311.3 144.1h.2zM311.3 144.2h.2zM311.3 144.3h.2zM311.3 144.4h.2zM311.3 144.4h.2zM311.3 144.5h.2zM311.3 144.6h.2z"/>
<path d="M133 169.2h.6zM133.1 169.3h1.1zM133.2 169.4h1.7zM133.2 169.5h2.3zM133.3 169.6h2.8zM133.3 169.7h3.4zM133.4 169.8h3.9z"/>
<path d="M133.4 169.8h4.5zM133.4 169.9h3.9zM133.3 170h3.4zM133.3 170.1h2.8zM133.2 170.2h2.3zM133.2 170.3h1.7zM133.1 170.3h1.1zM133 170.4h.6z"/>
<path d="M142.3 179.6h.6zM141.7 179.7h1.1zM141.1 179.7h1.6zM140.5 179.8h2.2zM139.9 179.9h2.8zM139.2 180h3.4zM138.6 180.1h3.9z"/>
<path d="M147 169.8h4.5zM147.7 169.9h3.9zM148.3 170h3.3zM148.9 170.1h2.8zM149.5 170.2h2.2zM150.1 170.3h1.7zM150.8 170.3h1.1zM151.4 170.4h.6z"/>
<path d="M150 179.6h.6zM150.1 179.7h1.1zM150.2 179.7h1.7zM150.2 179.8h2.3zM150.3 179.9h2.8zM150.4 180h3.4zM150.5 180.1h3.8z"/>
<path d="M151.4 169.2h.6zM150.8 169.3h1.1zM150.1 169.4h1.7zM149.5 169.5h2.2zM148.9 169.6h2.8zM148.3 169.7h3.3zM147.7 169.8h3.9z"/>
<path d="M230 164h.6zM230.1 164.1h1.1zM230.2 164.2h1.7zM230.2 164.3h2.3zM230.3 164.3h2.8zM230.4 164.4h3.4zM230.5 164.5h3.9z"/>
<path d="M230.5 164.6h4.4zM230.5 164.7h3.9zM230.4 164.8h3.4zM230.3 164.8h2.8zM230.2 164.9h2.3zM230.2 165h1.7zM230.1 165.1h1.1zM230 165.2h.6z"/>
<path d="M231 178.4h4.5zM231.6 178.5h3.9zM232.2 178.6h3.4zM232.9 178.6h2.8zM233.5 178.7h2.2zM234.1 178.8h1.7zM234.8 178.9h1.1zM235.4 179h.6z"/>
<path d="M235.4 177.8h.6zM234.8 177.9h1.1zM234.1 178h1.7zM233.5 178.1h2.2zM232.9 178.1h2.8zM232.2 178.2h3.4zM231.6 178.3h3.9z"/>
<path d="M238 177.8h.6zM238.1 177.9h1.1zM238.2 178h1.7zM238.2 178.1h2.3zM238.3 178.1h2.7zM238.3 178.2h3.4zM238.4 178.3h3.9z"/>
<path d="M238.4 178.4h4.5zM238.4 178.5h3.9zM238.3 178.6h3.4zM238.3 178.6h2.7zM238.2 178.7h2.3zM238.2 178.8h1.7zM238.1 178.9h1.1zM238 179h.6z"/>
<path d="M242.9 164.6h4.6zM243.6 164.7h4zM244.2 164.8h3.4zM244.9 164.8h2.7zM245.4 164.9h2.3zM246 165h1.8zM246.7 165.1h1.1zM247.3 165.2h.6z"/>
<path d="M247.3 164h.6zM246.7 164.1h1.1zM246 164.2h1.8zM245.4 164.3h2.3zM244.9 164.3h2.7zM244.2 164.4h3.4zM243.6 164.5h4z"/>
<path d="M118 197.5h.2zM118 197.6h.3zM118 197.7h.4zM118 197.8h.5zM118 197.9h.6zM118 198h.6zM118.1 198h.5zM118.1 198.1h.5zM118.1 198.2h.5zM118.1 198.3h.5zM118.1 198.4h.5zM118.1 198.5h.5zM118.1 198.5h.5zM118.2 198.6h.4zM118.2 198.7h.4zM118.2 198.8h.4zM118.2 198.9h.4zM118.2 199h.4zM118.2 199.1h.4zM118.2 199.1h.4zM118.2 199.2h.4zM118.3 199.3h.3zM118.3 199.4h.3zM118.3 199.5h.3zM118.3 199.6h.3zM118.3 199.6h.3zM118.3 199.7h.3zM118.3 199.8h.3zM118.4 199.9h.2zM118.4 200h.2zM118.4 200.1h.2zM118.4 200.2h.2zM118.4 200.2h.2zM118.4 200.3h.2zM118.4 200.4h.2zM118.4 200.5h.2zM118.4 200.6h.2zM118.4 200.7h.2zM118.4 200.7h.2zM118.4 200.8h.2zM118.4 200.9h.2zM118.4 201h.2zM118.4 201.1h.2z"/>
<path d="M118.4 193.6h.2zM118.4 193.7h.2zM118.4 193.8h.2zM118.4 193.9h.2zM118.4 194h.2zM118.4 194.1h.2zM118.4 194.1h.2zM118.4 194.2h.2zM118.4 194.3h.2zM118.4 194.4h.2zM118.4 194.5h.2zM118.4 194.6h.2zM118.4 194.6h.2zM118.4 194.7h.2zM118.4 194.8h.2zM118.3 194.9h.3zM118.3 195h.3zM118.3 195.1h.3zM118.3 195.2h.3zM118.3 195.2h.3zM118.3 195.3h.3zM118.3 195.4h.3zM118.2 195.5h.4zM118.2 195.6h.4zM118.2 195.7h.4zM118.2 195.7h.4zM118.2 195.8h.4zM118.2 195.9h.4zM118.2 196h.4zM118.2 196.1h.4zM118.1 196.2h.5zM118.1 196.3h.5zM118.1 196.3h.5zM118.1 196.4h.5zM118.1 196.5h.5zM118.1 196.6h.5zM118.1 196.7h.5zM118 196.8h.6zM118 196.8h.6zM118 196.9h.5zM118 197h.4zM118 197.1h.3zM118 197.2h.2z"/>
<path d="M118.6 193h.2zM118.6 193.1h.2zM118.6 193.2h.2zM118.6 193.3h.2zM118.6 193.4h.2zM118.6 193.5h.2zM118.6 193.5h.2zM118.6 193.6h.3zM118.6 193.7h.3zM118.6 193.8h.3zM118.6 193.9h.3zM118.6 194h.3zM118.6 194.1h.3zM118.6 194.1h.3zM118.6 194.2h.3zM118.6 194.3h.4zM118.6 194.4h.4zM118.6 194.5h.4zM118.6 194.6h.4zM118.6 194.6h.4zM118.6 194.7h.4zM118.6 194.8h.4zM118.6 194.9h.4zM118.6 195h.4zM118.6 195.1h.4zM118.6 195.2h.4zM118.6 195.2h.4zM118.6 195.3h.4zM118.6 195.4h.4zM118.6 195.5h.5zM118.6 195.6h.5zM118.6 195.7h.5zM118.6 195.7h.5zM118.6 195.8h.5zM118.6 195.9h.5zM118.6 196h.5zM118.6 196.1h.5zM118.6 196.2h.6zM118.6 196.3h.6zM118.6 196.3h.6zM118.6 196.4h.6zM118.6 196.5h.6zM118.6 196.6h.6zM118.6 196.7h.6zM118.6 196.8h.7zM118.6 196.8h.7zM118.8 196.9h.5zM118.9 197h.4zM119 197.1h.3zM119.1 197.2h.2z"/>
<path d="M119.1 197.5h.2zM119 197.6h.3zM118.9 197.7h.4zM118.8 197.8h.5zM118.6 197.9h.7zM118.6 198h.7zM118.6 198h.6zM118.6 198.1h.6zM118.6 198.2h.6zM118.6 198.3h.6zM118.6 198.4h.6zM118.6 198.5h.6zM118.6 198.5h.6zM118.6 198.6h.5zM118.6 198.7h.5zM118.6 198.8h.5zM118.6 198.9h.5zM118.6 199h.5zM118.6 199.1h.5zM118.6 199.1h.5zM118.6 199.2h.5zM118.6 199.3h.4zM118.6 199.4h.4zM118.6 199.5h.4zM118.6 199.6h.4zM118.6 199.6h.4zM118.6 199.7h.4zM118.6 199.8h.4zM118.6 199.9h.4zM118.6 200h.4zM118.6 200.1h.4zM118.6 200.2h.4zM118.6 200.2h.4zM118.6 200.3h.4zM118.6 200.4h.4zM118.6 200.5h.3zM118.6 200.6h.3zM118.6 200.7h.3zM118.6 200.7h.3zM118.6 200.8h.3zM118.6 200.9h.3zM118.6 201h.3zM118.6 201.1h.3zM118.6 201.2h.2zM118.6 201.3h.2zM118.6 201.3h.2zM118.6 201.4h.2zM118.6 201.5h.2zM118.6 201.6h.2zM118.6 201.7h.2z"/>
<path d="M137.9 180.2h4.5zM138.7 180.3h3.8zM139.4 180.3h3.2zM140.1 180.4h2.6zM140.8 180.5h1.9zM141.6 180.6h1.2zM142.2 180.7h.7z"/>
<path d="M150.5 180.2h4.4zM150.5 180.3h3.8zM150.4 180.3h3.2zM150.3 180.4h2.5zM150.2 180.5h1.9zM150.1 180.6h1.3zM150 180.7h.7z"/>
<path d="M163 182.1h4.5zM163.7 182.2h3.9zM164.3 182.3h3.3zM164.9 182.4h2.8zM165.5 182.5h2.2zM166.1 182.5h1.7zM166.8 182.6h1.1zM167.4 182.7h.6z"/>
<path d="M163.4 197h.6zM162.8 197.1h1.3zM162.3 197.2h1.9zM161.7 197.3h2.6zM161.1 197.4h3.2zM160.6 197.4h3.8zM160 197.5h4.5z"/>
<path d="M164.1 196.3h.2zM163.8 196.3h.5zM163.5 196.4h.8zM163.2 196.5h1zM162.9 196.6h1.3zM162.6 196.7h1.5zM162.4 196.8h1.7zM162.1 196.8h1.9zM161.8 196.9h2.1zM161.5 197h1.9zM161.2 197.1h1.6zM161 197.2h1.3zM160.6 197.3h1.1zM160.4 197.4h.7zM160 197.4h.6zM159.8 197.5h.2z"/>
<path d="M167.3 181.6h.7zM166.6 181.7h1.3zM165.9 181.8h1.9zM165.2 181.9h2.5zM164.4 181.9h3.2zM163.7 182h3.9z"/>
<path d="M238 181.6h.7zM238.1 181.7h1.3zM238.2 181.8h1.9zM238.3 181.9h2.5zM238.3 181.9h3.3zM238.4 182h3.8z"/>
<path d="M238.4 182.1h4.5zM238.4 182.2h3.9zM238.3 182.3h3.4zM238.3 182.4h2.7zM238.2 182.5h2.3zM238.2 182.5h1.7zM238.1 182.6h1.1zM238 182.7h.6z"/>
<path d="M147.1 220h.6zM147.2 220h1.2zM147.2 220.1h2zM147.2 220.2h2.7zM147.3 220.3h3.3zM147.4 220.4h3.9z"/>
<path d="M162.3 220h.7zM161.5 220h1.4zM160.9 220.1h1.9zM160.1 220.2h2.6zM159.4 220.3h3.2zM158.7 220.4h3.9z"/>
<path d="M147.4 220.5h4.6zM147.4 220.6h4zM147.3 220.6h3.5zM147.3 220.7h2.8zM147.2 220.8h2.3zM147.2 220.9h1.7zM147.2 221h1.1zM147.1 221.1h.6z"/>
<path d="M157.9 220.5h4.6zM158.6 220.6h4zM159.2 220.6h3.4zM159.9 220.7h2.8zM160.4 220.8h2.3zM161.1 220.9h1.7zM161.7 221h1.2zM162.4 221.1h.6z"/>
<path d="M175.8 220.7h.1zM175.5 220.9h.2zM175.3 221h.3zM175.3 221.1h.1zM175.1 221.1h.2zM174.9 221.2h.4zM174.8 221.3h.3zM174.7 221.4h.3zM174.5 221.5h.4zM174.3 221.6h.5zM174.2 221.7h.5zM174.1 221.7h.5zM173.9 221.8h.6zM173.8 221.9h.5zM173.7 222h.5zM173.5 222.1h.7zM173.3 222.2h.7zM173.2 222.2h.7zM173.1 222.3h.7zM172.9 222.4h.8zM172.8 222.5h.8zM172.6 222.6h.9zM172.5 222.7h.9zM172.3 222.8h.9zM172.3 222.8h.8zM172.3 222.9h.8zM172.3 223h.6zM172.3 223.1h.5zM172.3 223.2h.4zM172.3 223.3h.3zM172.3 223.4h.2z"/>
<path d="M175.6 220.7h.2zM175.4 220.8h.3zM175.3 220.9h.2zM175 221h.3zM174.8 221.1h.5zM174.6 221.1h.5zM174.4 221.2h.5zM174.2 221.3h.6zM174 221.4h.7zM173.8 221.5h.7zM173.6 221.6h.7zM173.4 221.7h.8zM173.2 221.7h.9zM173 221.8h.9zM172.8 221.9h1zM172.6 222h1.1zM172.4 222.1h1.1zM172.2 222.2h1.1zM172 222.2h1.2zM171.8 222.3h1.3zM171.5 222.4h1.4zM171.8 222.5h1zM172 222.6h.6zM172.1 222.7h.4z"/>
<path d="M138.3 242.1h.4zM138.2 242.1h.7zM138 242.2h1zM137.8 242.3h1.4zM137.7 242.4h1.3zM137.6 242.5h1.2zM137.4 242.6h1.2zM137.2 242.7h1.1zM137.1 242.7h1.1zM136.9 242.8h1zM136.8 242.9h1zM136.7 243h.8zM136.5 243.1h.8zM136.3 243.2h.8zM136.1 243.2h.7zM136.1 243.3h.6zM135.9 243.4h.5zM135.7 243.5h.5zM135.6 243.6h.4zM135.4 243.7h.4zM135.3 243.8h.3zM135.1 243.8h.3zM135 243.9h.1zM134.8 244h.2z"/>
<path d="M138.3 241.3h.2zM138.2 241.4h.3zM138.1 241.5h.4zM138 241.6h.5zM137.8 241.6h.7zM137.8 241.7h.7zM137.7 241.8h.8zM137.5 241.9h1zM137.4 242h1zM137.3 242.1h1zM137.2 242.1h1zM137.1 242.2h.9zM137 242.3h.8zM136.8 242.4h.9zM136.7 242.5h.9zM136.7 242.6h.7zM136.5 242.7h.7zM136.4 242.7h.7zM136.3 242.8h.6zM136.1 242.9h.7zM136.1 243h.6zM136 243.1h.5zM135.8 243.2h.5zM135.7 243.2h.4zM135.6 243.3h.5zM135.5 243.4h.4zM135.4 243.5h.3zM135.3 243.6h.3zM135.1 243.7h.3zM135 243.8h.3zM135 243.8h.1zM134.8 243.9h.2z"/>
</g>
<path d="M154.9 49.7v11.9zM154.9 140.9v12z" fill="none" stroke="#000" stroke-width="1"/>
<text font-size="15.6" x="309.5" y="269.4">Цилиндр</text>
<g font-size="14.6">
<text x="140.1" y="49.6">А</text>
<text x="140.1" y="161.1">А</text>
</g>
<g font-size="10.9">
<text x="80.2" y="9.4" transform="rotate(-180 80.2 9.4)">МЧ00.06.00.02</text>
<text x="330.8" y="248.1">МЧ00.06.00.02</text>
</g>
<text font-size="10.8" x="296.2" y="288.1">Сталь 45 ГОСТ 1050-74</text>
<g font-size="8.5">
<text x="87" y="111.1" transform="rotate(-90 87 111.1)">Ç64</text>
<text x="284.7" y="112.1" transform="rotate(-90 284.7 112.1)">Ç68</text>
<text x="308.7" y="111.1" transform="rotate(-90 308.7 111.1)">Ç80</text>
<text x="138.4" y="217.9">Ç6</text>
<text x="149" y="233" transform="rotate(-30 149 233)">Ç48</text>
</g>
<g font-size="7.8">
<text x="186" y="26.6">105</text>
<text x="262.7" y="114.3" transform="rotate(-90 262.7 114.3)">M64</text>
<text x="111.3" y="154.1" transform="rotate(-90 111.3 154.1)">M6</text>
<text x="247.9" y="151.5">4•45Å</text>
<text x="121.9" y="157.7" transform="rotate(-90 121.9 157.7)">6 отв.</text>
<text x="140.4" y="167.3">9</text>
<text x="236.4" y="162.1">8</text>
<text x="143.4" y="177.6">17</text>
<text x="198.9" y="179.6">80</text>
<text x="233.4" y="175.9">12</text>
<text x="185.2" y="192.4">Rc 1/4</text>
<text x="116.1" y="200.9" transform="rotate(-90 116.1 200.9)">10</text>
<text x="403.1" y="267.2">1:1</text>
<text x="376.7" y="283.7">СПбГТИ(ТУ)</text>
<text x="381.5" y="290.7">гр. 124</text>
</g>
<g font-size="5.4">
<text x="12.6" y="46.3" transform="rotate(-90 12.6 46.3)">Перв. примен.</text>
<text x="12.6" y="103.4" transform="rotate(-90 12.6 103.4)">Справ. №</text>
<text x="12.6" y="176.1" transform="rotate(-90 12.6 176.1)">Подп. и дата</text>
<text x="12.6" y="205.2" transform="rotate(-90 12.6 205.2)">Инв. № дубл.</text>
<text x="12.6" y="230.9" transform="rotate(-90 12.6 230.9)">Взам. инв. №</text>
<text x="369.3" y="256.6">Лит.</text>
<text x="383.4" y="256.6">Масса</text>
<text x="398.3" y="256.6">Масштаб</text>
<text x="12.6" y="261.1" transform="rotate(-90 12.6 261.1)">Подп. и дата</text>
<text x="251.6" y="261.6">№ докум.</text>
<text x="273.9" y="261.6">Подп.</text>
<text x="231" y="266.6">Разраб.</text>
<text x="248" y="266.6">Власов</text>
<text x="231" y="271.6">Пров.</text>
<text x="248" y="271.6">Хайдаров</text>
<text x="231" y="276.6">Т.контр.</text>
<text x="367.1" y="276.6">Лист</text>
<text x="388.3" y="276.6">Листов</text>
<text x="231" y="286.6">Н.контр.</text>
<text x="7.5" y="292.5" transform="rotate(-90 7.5 292.5)">КОМПАС-3Dv21 Учебнаяверсия©2022ООО&quot;АСКОН-Системыпроектирования&quot;, Россия. Всеправазащищены.</text>
<text x="12.6" y="290.2" transform="rotate(-90 12.6 290.2)">Инв. № подл.</text>
<text x="231" y="291.6">Утв.</text>
<text x="8.5" y="296.7">Недлякоммерческогоиспользования</text>
<text x="306" y="296.6">Копировал</text>
<text x="376" y="296.6">Формат</text>
<text x="396" y="296.6">A3</text>
</g>
<g font-size="5.3">
<text x="231.1" y="261.6">Изм.</text>
<text x="238.1" y="261.6">Лист</text>
<text x="286.1" y="261.6">Дата</text>
</g>
</svg>
